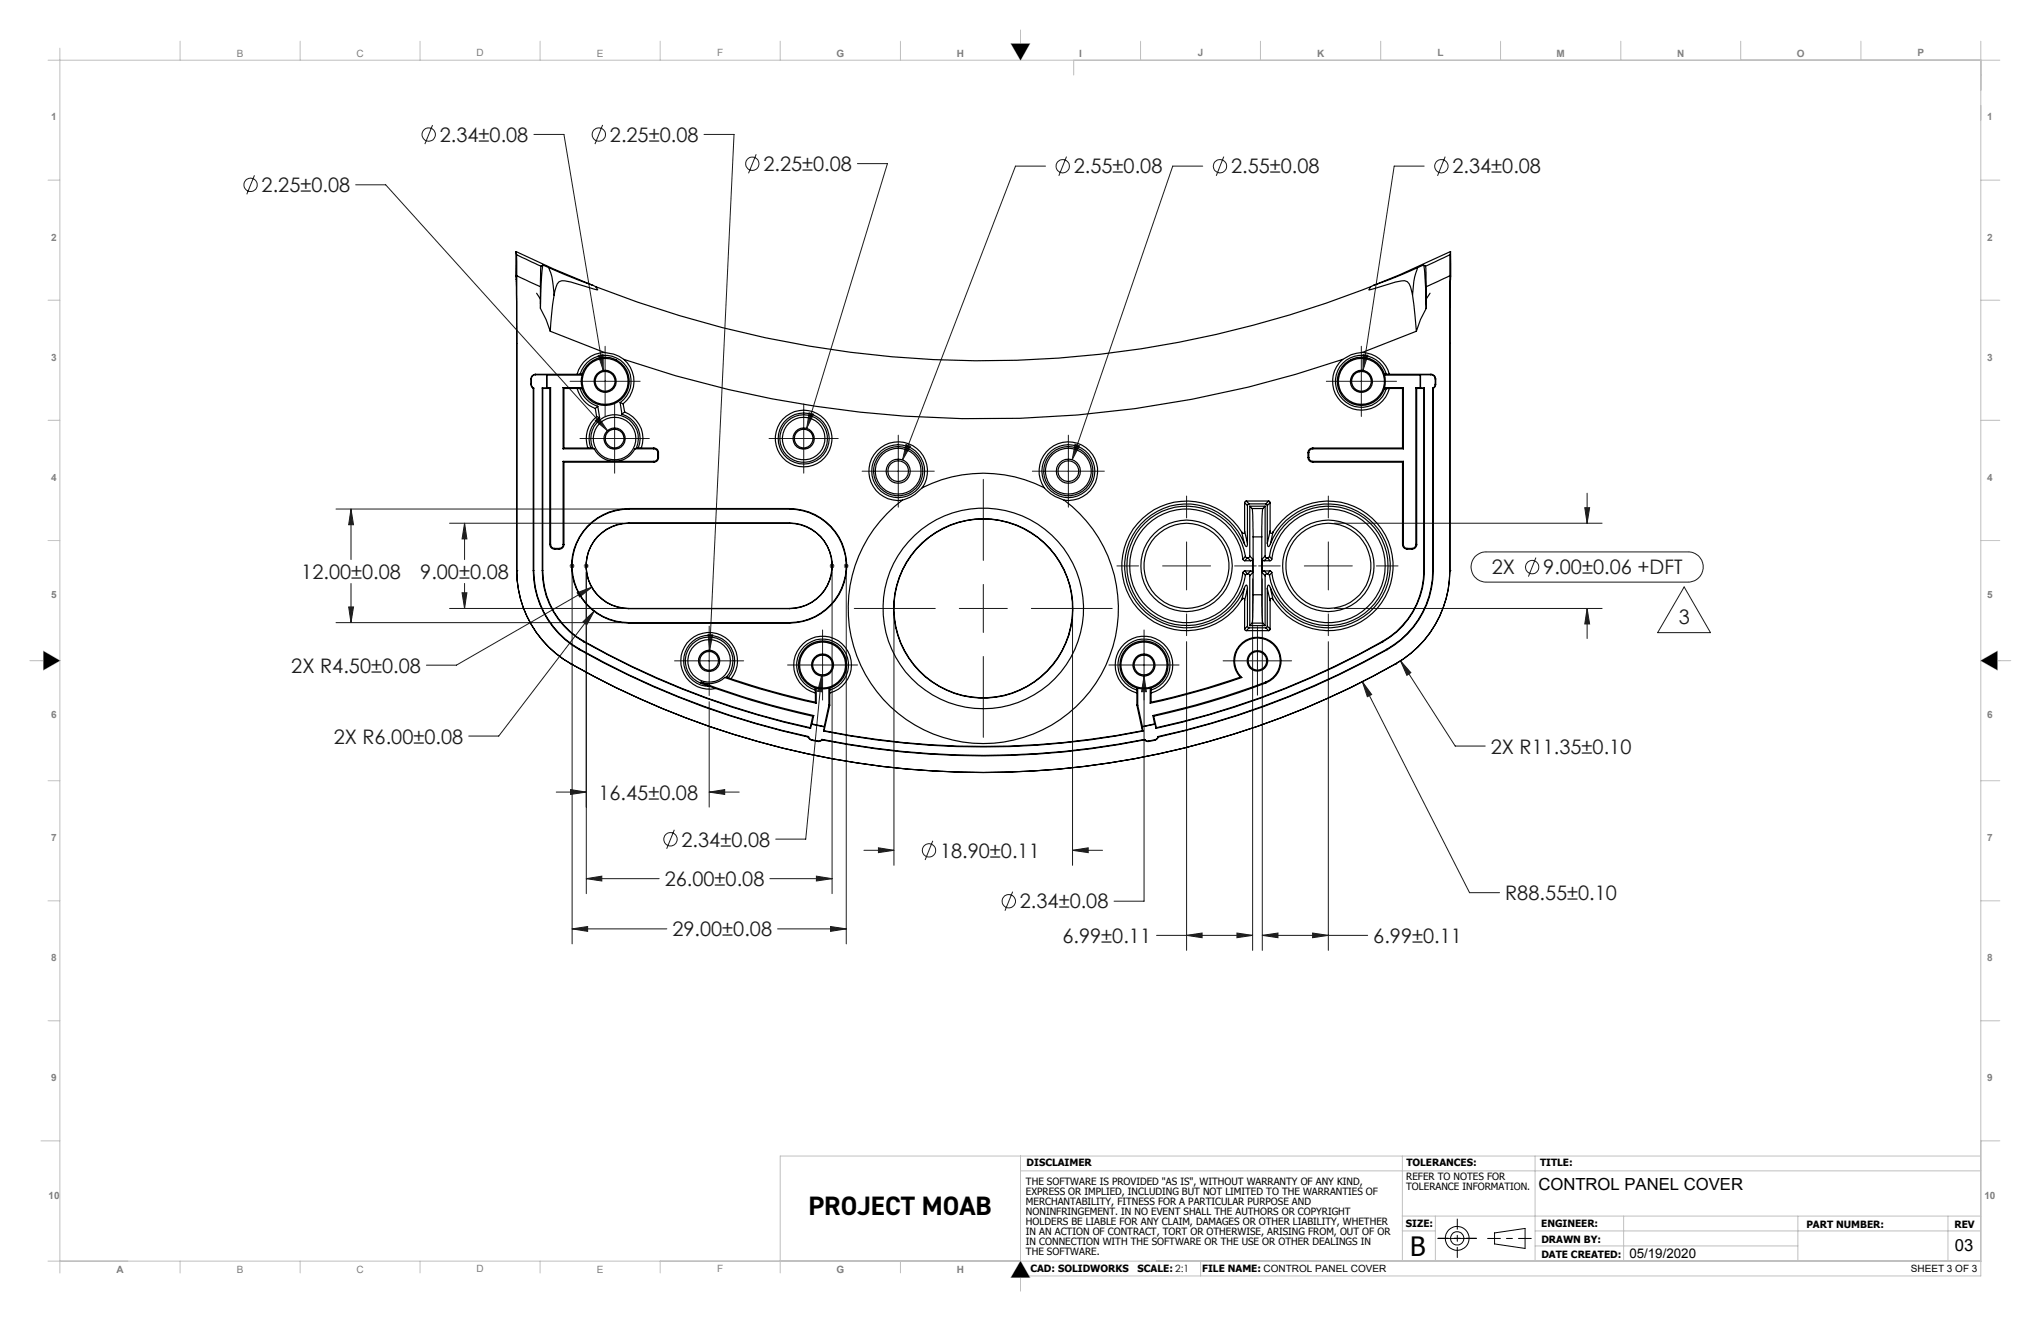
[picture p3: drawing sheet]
<svg xmlns="http://www.w3.org/2000/svg" width="432mm" height="279mm" viewBox="0 0 432 279" stroke-linecap="round" stroke-linejoin="round" font-family="sans-serif">
<g fill="none" stroke="#000" stroke-width=".21">
<path d="M304.2 261.9h8.1M316.2 260.8l6.5-1v4.3l-6.5-1z"/>
<circle cx="308.3" cy="261.9" r="2.52"/>
<circle cx="308.3" cy="261.9" r="1.41"/>
</g>
<g fill="none" stroke="#191924" stroke-width=".21">
<path d="M53.8 37.1l-1.6 4M75.2 39.1h6.4l46.9 52M91.5 26.5l-1.6 4M113 28.4h6.3l8.3 50M127.5 26.4l-1.6 4.1M148.9 28.4h6.4l-5.2 109.1M160 32.6l-1.6 4.1M181.4 34.6h6.3l-17 56M221.2 35.1h-6.4l-23.8 62.2M225.6 33.1l-1.6 4.1M254.5 35.1h-6.4l-21.3 62.1M258.9 33.1l-1.6 4.1"/>
<path d="M301.3 35.1h-6.3l-6.6 43.3M305.8 33.1l-1.7 4.1M126.6 75.2l1-.2v3.4zM128 73.2v14.9M288 73.2v14.9M288.4 75l1 .1-1 3.3zM120.6 80.6h14.8M122.7 92.7h14.7M125.9 89l.8-.7 1.8 2.8zM130 85.4v14.7M162.7 92.7h14.6M170 85.4v14.7"/>
<path d="M171.2 87.3l.9 .3-1.4 3zM182.4 99.7h15.3M190 92v15.3M191.7 94l.9 .4-1.6 2.9zM218.4 99.7h15.2M226 92v15.3M227.4 93.9l1 .4-1.6 2.9zM280.6 80.6h14.9M71.1 107.7h60.7M74.3 107.7l.5 3.3h-1zM74.3 107.7v10.7M95.1 110.7h36.7"/>
<path d="M98.3 110.7l.5 3.3h-1zM98.3 110.7v7.7M120.5 119.7h1M120.7 119.3l.7 .8M121 119.2v1M121.4 119.3l-.7 .8M123.5 119.7h1M123.7 119.3l.7 .8M124 119.2v1M124.4 119.3l-.7 .8M175.5 119.7h1M175.7 119.3l.7 .8"/>
<path d="M176 119.2v1M176.4 119.3l-.7 .8M178.5 119.7h1M178.7 119.3l.7 .8M179 119.2v1M179.4 119.3l-.7 .8M208 101.4v17.1M236.3 119.7h4.6M246 119.7h10.1M251 104.9v4.6M251 114.6v10.2M261.2 119.7h4.6"/>
<path d="M266.3 119.7h4.6M275.9 119.7h10.2M281 104.9v4.6M281 114.6v10.2M282.3 110.7h56.6M291.2 119.7h4.6M312.1 117.7l.4-.3a2.92 2.92 0 0 1 1.9-.7h42.8a3.2 3.2 0 0 1 3.1 3.2 3.2 3.2 0 0 1-3.1 3.2h-42.8a3.2 3.2 0 0 1-2.9-1.9 3.2 3.2 0 0 1 .6-3.5zM324.9 117.9l-1.5 4.1M335.3 107.4h1l-.5 3.3zM335.8 104.3v6.4M71.1 131.7h60.7M73.8 128.4h1l-.5 3.3z"/>
<path d="M74.3 123.4v8.3M95.1 128.7h36.7M97.8 125.4h1l-.5 3.3zM98.3 123.4v5.3M121 121v78.6M122.1 125.4l3.1-1.2-2.6 2.1zM123.3 131.5l2.4-2.3-1.6 3zM124 121v68M125.2 124.2l-28.6 16.5h-6.4M125.7 129.2l-20.2 26.5h-6.3M142.7 139.8h14.6M149.8 134.2l1 .1-.7 3.2z"/>
<path d="M150 132.4v14.7M174 133.2v14.9M176 121v68M179 121v78.6M180.7 128.7h17.2M189.1 130v53M203 128.7h10.1M208 123.6v10.2M208 138.9v17.1M218.2 128.7h17.1M226.9 130v53M242 133.2v57.4h-6.3"/>
<path d="M251 129.9v4.5M251 135.7v65.3M258.8 139.8h14.5M265 122.4v78.6M266 132.5v14.5M267.1 122.4v78.6M281 129.9v4.5M281 135.7v65.3M282.3 128.7h56.6M296.3 139.8l2.2 2.5-.9 .5zM296.3 139.8l11.6 18h6.3M335.8 128.7l.5 3.3h-1z"/>
<path d="M335.8 128.7v6.3M356.3 124.1l5.6 9.7h-11.2zM150 148.4v22.3M166.6 140.7h14.8M173.8 143l.2 3.3-1-.1zM173.8 143l-3.3 34.5h-6.4M234.6 140.7h14.8M242 143l.5 3.3h-1zM288.2 144.2l2 2.7-.9 .5zM288.2 144.2l22.7 44.6h6.4M117.7 167.5h6.3M120.7 167l3.3 .5-3.3 .5z"/>
<path d="M142.7 175.5l-1.7 4M150 167.5l3.3-.5v1zM150 167.5h6.4M182.8 179.8h6.3M185.8 179.3l3.3 .5-3.3 .5zM197.3 177.8l-1.6 4.1M226.9 179.8l3.3-.5v1zM226.9 179.8h6.4M121 196.5l3.3-.5v1zM121 196.5h20.1M124 185.8l3.3-.5v1zM124 185.8h15.5"/>
<path d="M162.9 185.8h13.1M164.5 196.5h14.5M172.7 185.3l3.3 .5-3.3 .5zM175.7 196l3.3 .5-3.3 .5zM214.2 188.6l-1.6 4M244.7 197.8h20.3M251 197.8l3.3-.5v1zM261.7 197.3l3.3 .5-3.3 .5zM267.1 197.8l3.3-.5v1zM267.1 197.8h22.2M277.7 197.3l3.3 .5-3.3 .5z"/>
<circle cx="53" cy="39.1" r="1.41"/>
<circle cx="90.7" cy="28.5" r="1.42"/>
<circle cx="126.7" cy="28.5" r="1.41"/>
<circle cx="159.2" cy="34.6" r="1.42"/>
<circle cx="224.8" cy="35.1" r="1.4"/>
<circle cx="258.1" cy="35.1" r="1.4"/>
<circle cx="304.9" cy="35.1" r="1.41"/>
<circle cx="324.1" cy="120" r="1.4"/>
<circle cx="141.8" cy="177.5" r="1.42"/>
<circle cx="196.5" cy="179.9" r="1.41"/>
<circle cx="213.4" cy="190.6" r="1.41"/>
</g>
<path d="M308.3 266v-8.2M312.4 261.9h-8.2" fill="none" stroke="#000" stroke-width=".21" stroke-dasharray="15.2 1.3 1.3 1.3" stroke-dashoffset="13.1"/>
<path d="M314.7 261.9h9.3" fill="none" stroke="#000" stroke-width=".21" stroke-dasharray="15.2 1.3 1.3 1.3" stroke-dashoffset="12.5"/>
<g fill="none" stroke="#c0c0c0" stroke-width=".21">
<path d="M10.2 12.7h412.9M12.7 10.2v259M38.1 8.7v4M63.5 8.7v4M88.9 8.7v4M114.3 8.7v4M139.7 8.7v4M165.1 8.7v4M190.5 8.7v4M213.9 9.2h4l-2 3.5zM215.9 6.3v6.4M227.2 12.7v3.2"/>
<path d="M241.3 8.7v4M266.7 8.7v4M292.1 8.7v4M317.5 8.7v4M342.9 8.7v4M368.3 8.7v4M393.7 8.7v4M419.1 8.7v261.2h-203.2M10.2 38.1h2.5M419.1 38.1h4M10.2 63.5h2.5M419.1 63.5h4"/>
<path d="M10.2 88.9h2.5M419.1 88.9h4M10.2 114.3h2.5M419.1 114.3h4M6.3 139.7h6.4M9.2 137.7l3.5 2-3.5 2zM419.1 139.7h6.3M419.1 139.7l3.5-2v4zM10.2 165.1h2.5M419.1 165.1h4M10.2 190.5h2.5M419.1 190.5h4"/>
<path d="M10.2 215.9h2.5M419.1 215.9h4M8.7 241.3h4M215.9 247.7h203.2M215.9 244.5v28.6M296.7 244.5v22.2M296.7 257.2h122.4M303.7 257.2v9.5M324.8 244.5v22.2M343.5 257.2v9.5M380.4 257.2v9.5M412.1 257.2v9.5"/>
<path d="M419.1 244.5h-254v24.7M419.1 241.3h4M10.2 266.7h408.9M38.1 266.7v2.5M63.5 266.7v2.5M88.9 266.7v2.5M114.3 266.7v2.5M139.7 266.7v2.5M190.5 266.7v2.5M215.9 266.7l2 3.5h-4zM254 266.7v3.2M296.7 260.4h7"/>
<path d="M324.8 263.5h55.6M324.8 260.4h94.3"/>
</g>
<path d="M215.9 9.2v3.5l2-3.5zM213.9 9.2l2 3.5v-3.5zM9.2 137.7v2h3.5zM9.2 139.7v2l3.5-2zM419.1 139.7h3.5v-2zM419.1 139.7l3.5 2v-2zM215.9 266.7v3.5h2zM215.9 266.7l-2 3.5h2z" fill-rule="evenodd" fill="#000"/>
<g fill="#191924">
<path d="M172.7 185.3l3.3 .5-3.3 .5zM124 185.8l3.3-.5v1zM121 196.5l3.3-.5v1zM175.7 196l3.3 .5-3.3 .5zM120.7 167l3.3 .5-3.3 .5zM150 167.5l3.3-.5v1z"/>
<path d="M335.3 107.4h1l-.5 3.3zM335.8 128.7l.5 3.3h-1zM261.7 197.3l3.3 .5-3.3 .5zM251 197.8l3.3-.5v1zM277.7 197.3l3.3 .5-3.3 .5zM267.1 197.8l3.3-.5v1zM171.2 87.3l-.5 3.3 1.4-3zM191.7 94l-.7 3.3 1.6-2.9zM288.4 75v3.4l1-3.3zM227.4 93.9l-.6 3.3 1.6-2.9zM126.6 75.2l1 3.2v-3.4zM125.9 89l2.6 2.1-1.8-2.8zM149.8 134.2l.3 3.3 .7-3.2zM173.8 143l-.8 3.2 1 .1zM242 143l-.5 3.3h1zM296.3 139.8l1.3 3 .9-.5zM98.3 110.7l.5 3.3h-1zM97.8 125.4h1l-.5 3.3zM74.3 107.7l.5 3.3h-1zM73.8 128.4h1l-.5 3.3zM288.2 144.2l1.1 3.2 .9-.5zM185.8 179.3l3.3 .5-3.3 .5zM226.9 179.8l3.3-.5v1zM122.1 125.4l.5 .9 2.6-2.1zM123.3 131.5l.8 .7 1.6-3z"/>
</g>
<g fill="none" stroke="#000" stroke-width=".25">
<path d="M109.1 53.2l.2 19.4M109.1 53.2l8.1 3.7 8.2 3.5M109.1 53.2l.2 .7M109.3 53.9v4.4M109.3 53.9l5.2 2.4M109.3 58.3l5 2.3M109.3 58.3v62.4M114.5 56.3l-.2 4.3M114.9 56.1a55.7 55.7 0 0 0-.6 9.1M114.9 56.1l-.4 .2M114.9 56.1l1.2 .5M116.1 56.6l.1 .4a12.7 12.7 0 0 1 1 5.4"/>
<path d="M116.1 56.6l9.3 3.8M299.9 56.6l-.4 1.1a17.1 17.1 0 0 0-.7 4.7M299.9 56.6l-4.7 2-4.6 1.8M301.2 56.1l.2 1.4 .3 7.7M301.2 56.1l-1.3 .5M301.2 56.1l.4 .2M301.6 56.3l.1 4.3M306.7 58.3l-5 2.3M306.7 58.3v62.4M306.8 53.9l-.1 4.4M306.8 53.9l-5.2 2.4M306.9 53.2l-.2 19.4"/>
<path d="M306.9 53.2l-10.7 4.9-5.6 2.3M306.9 53.2l-.1 .7M113.3 79.2a.96 .96 0 0 0-1 1M113.3 79.3a.85 .85 0 0 0-.9 .9M113.3 79.2h8.8M113.3 79.3h2.3M113.3 79.2v.1M113.5 62l.8 1.3M114.3 65.2l1.2 2.4 .9 2.5M114.3 60.6v4.6M115.6 79.3v2.8M115.6 79.3h.1"/>
<path d="M115.7 79.3h7.5M115.7 79.3v2.7M116.4 70.1l11.4 4.4M117.2 62.4l-.8 7.7M122.7 79.1a5.5 5.5 0 0 1 8.5-2.9 5.5 5.5 0 0 1 0 9M122.7 79.1h.5M122.7 79.1l-.6 .1M123.2 79.3a5 5 0 0 0 0 2.7M123.2 79.1v.2M123.2 79.1a5.1 5.1 0 0 1 7.8-2.6 5.1 5.1 0 0 1 0 8.3 5.1 5.1 0 0 1-7.8-2.6M125.4 60.4l.6 .2M126 60.6l.4 .7-2.8-.8a16.4 16.4 0 0 0-4.7-1.1l-.6 .2a5.3 5.3 0 0 0-1.1 2.8"/>
<path d="M126 60.6a222.2 222.2 0 0 0 164 0M127.8 74.5a6.3 6.3 0 0 0-5.7 4.7M127.8 74.5l2 .4 1.2 .5 1 .6M128.6 78.6h.1M130.2 76.1h.1M132 76a6.1 6.1 0 0 1-.2 9.4M132 76a236.3 236.3 0 0 0 152.1 0M284.1 76a6.1 6.1 0 0 0 .7 9.8 6.1 6.1 0 0 0 9.1-3.6M285.8 76.1h.1M287.4 78.6h.1M288.2 74.5a6.2 6.2 0 0 1 5.7 4.7M288.2 74.5l-2.4 .5-1.7 1"/>
<path d="M290 60.6l-.4 .7 2.9-.8a15.7 15.7 0 0 1 4.7-1.1 2.18 2.18 0 0 1 1.4 2.1l.2 .9M290.6 60.4l-.6 .2M292.9 79.3a5 5 0 0 1 0 2.7M292.9 79.1a5.1 5.1 0 0 0-7.9-2.6 5.1 5.1 0 0 0 0 8.3 5.1 5.1 0 0 0 7.9-2.6M292.9 79.1v.2M292.9 79.3h7.6M292.9 79.1h.4M293.3 79.1a5.5 5.5 0 0 0-8.5-2.9 5.5 5.5 0 0 0 0 8.9 5.5 5.5 0 0 0 8.5-2.9M293.3 79.1l.6 .1M293.9 79.2h8.8M298.8 62.4l.8 7.7M299.6 70.1l-11.4 4.4"/>
<path d="M300.5 79.3v2.7M300.5 79.3h2.2M300.5 79.3v2.8M300.5 79.3h.1M301.7 65.2l-1.2 2.4-.9 2.5M301.7 60.6v4.6M302.5 62l-.8 1.3M302.7 79.2a1.02 1.02 0 0 1 1 1M302.7 79.3a.9 .9 0 0 1 .9 .9M302.7 79.2v.1M112.3 81.3l.1 .4 .4 .5M112.3 80.2v1.1"/>
<path d="M112.3 81.3h.1M112.3 80.2h.1M112.4 81.3l.1 .4 .4 .4M112.4 80.2v1.1M112.8 82.2v38.5M112.9 82.1l-.1 .1M112.9 82.1v38.6M114.7 82.1h.9M114.7 82.1v38.6M114.7 82.1l.1 .1M114.8 82.2v38.5M114.8 82.2h1.5"/>
<path d="M115.7 82h.8M115.7 82l-.1 .1M116.3 82.2v32.9M116.5 82v33.1M116.5 82l-.2 .2M119.1 97.6h19.2M119.1 94.9h6.6M119.1 82h4.1M119.1 82v12.9M119.1 97.6v17.5M119.1 97.6l.2 .2M119.1 82l.2 .2"/>
<path d="M119.3 82.2h2.8M119.3 82.2v12.6M119.3 97.8v17.3M119.3 97.8h19M119.3 94.8h5.1M119.3 94.8l-.2 .1M122.1 82.2a6.3 6.3 0 0 0 3.8 4.2M122.1 82.2h.6M122.7 82.2a5.7 5.7 0 0 0 3.8 3.7M122.7 82.2h.5M123.2 82v.2M125 94.7h.4"/>
<path d="M125 94.7l-.6 .1M125.4 94.7a5 5 0 0 1 4.6-7 5 5 0 0 1 4.7 7M125.4 94.7l.3 .2M125.7 94.9a4.8 4.8 0 0 0 4.3 2.7 4.8 4.8 0 0 0 4.3-2.7M125.9 86.4l.3 1.7M126.2 88.1a6 6 0 0 0-1.8 6.7M126.2 88.1l.7 .3M126.5 85.9l.4 2.5M126.5 85.9l-.6 .5M126.9 88.4a5.4 5.4 0 0 0-1.9 6.3M131.2 85.2l.4 2.4M131.2 85.2l.6 .2"/>
<path d="M131.6 87.6a5.4 5.4 0 0 1 3.4 7.1M131.8 85.4l.4 1.7M132.2 87.1a6 6 0 0 1 3.5 7.7M132.2 87.1l-.6 .5M134.3 94.9h4M134.7 94.7l-.4 .2M134.7 94.7h.3M135 94.7l.7 .1M135.7 94.8h2.6M138.3 94.8a.96 .96 0 0 1 1 .9M138.3 94.9a.78 .78 0 0 1 .8 .8M138.3 94.8v.1"/>
<path d="M138.3 97.6v.2M139.1 96.8a.78 .78 0 0 1-.8 .8M139.1 95.7v1.1M139.1 95.7h.2M139.1 96.8h.2M139.3 96.8a.96 .96 0 0 1-1 1M139.3 95.7v1.1M171.5 88h.1M276.7 96.8a.97 .97 0 0 0 1 1M276.7 95.7v1.1M276.7 95.7h.2M276.7 96.8h.2"/>
<path d="M276.9 96.8a.84 .84 0 0 0 .8 .8M276.9 95.7v1.1M277.7 94.8a.97 .97 0 0 0-1 .9M277.7 94.9a.84 .84 0 0 0-.8 .8M277.7 97.8h19M277.7 94.8h19M277.7 97.6h19.2M277.7 94.9h19.2M277.7 94.8v.1M277.7 97.6v.2M292.9 82v.2M292.9 82h4"/>
<path d="M292.9 82.2h.4M293.9 82.2h2.8M293.9 82.2h-.6M296.7 82.2v12.6M296.7 97.8v17.3M296.7 94.8l.2 .1M296.9 82v12.9M296.9 97.6v17.5M296.9 97.6l-.2 .2M296.9 82l-.2 .2M299.5 82h1M299.5 82v33.1"/>
<path d="M299.5 82l.2 .2M299.7 82.2h1.5M299.7 82.2v32.9M300.5 82v.1M300.5 82.1h.8M301.2 82.2v38.5M301.3 82.1v38.6M301.3 82.1l-.1 .1M303.1 82.1l.1 .1M303.1 82.1v38.6M303.2 82.2v38.5M303.6 81.3l-.1 .5-.4 .3"/>
<path d="M303.6 80.2v1.1M303.6 81.3h.1M303.6 80.2h.1M303.7 81.3l-.2 .6-.3 .3M303.7 80.2v1.1M116.3 115.1a1.09 1.09 0 0 0 1 1.1M116.3 115.1h.2M116.5 115.1a.84 .84 0 0 0 .8 .9M117.3 116.2h1M117.3 116h1M117.3 116v.2M118.3 116v.2"/>
<path d="M119.1 115.1a.79 .79 0 0 1-.8 .9M119.1 115.1h.2M119.3 115.1a1.02 1.02 0 0 1-1 1.1M133 107.6a12.1 12.1 0 0 0-12.1 12.1 12.1 12.1 0 0 0 12.1 12.1M133 107.7a12 12 0 0 0-12 12 12 12 0 0 0 12 12M133 110.6a9 9 0 0 0-9 9.1 9 9 0 0 0 9 9M133 110.7a9 9 0 0 0-9 9 9 9 0 0 0 9 9M133 107.6h34M133 107.6v.1M133 110.6v.1M133 107.7h34M133 110.6h34"/>
<path d="M167 107.6a12.1 12.1 0 0 1 12.1 12.1 12.1 12.1 0 0 1-12.1 12.1M167 107.7a12 12 0 0 1 12 12 12 12 0 0 1-12 12M167 110.6a9 9 0 0 1 9.1 9.1 9 9 0 0 1-9.1 9M167 110.7a9 9 0 0 1 9 9 9 9 0 0 1-9 9M167 107.6v.1M167 110.6v.1M190.9 105.8a28.6 28.6 0 0 0-4 42.1 28.6 28.6 0 0 0 42.3 0 28.6 28.6 0 0 0-4.1-42.1M195.1 103.2a28.6 28.6 0 0 1 25.8 0M195.1 103.2a6.2 6.2 0 0 0-3-9.4 6.2 6.2 0 0 0-8.3 5.2 6.2 6.2 0 0 0 7.1 6.8M195.1 103.2a8.2 8.2 0 0 1-4.2 2.6M220.9 103.2a6.2 6.2 0 0 1 3-9.4 6.2 6.2 0 0 1 8.3 5.2 6.2 6.2 0 0 1-7.1 6.8M220.9 103.2a8.2 8.2 0 0 0 4.2 2.6"/>
<path d="M262.7 112.5a13.7 13.7 0 0 0-20.6-3.2 13.7 13.7 0 0 0 0 20.8 13.7 13.7 0 0 0 20.6-3.2M262.7 112.5l.6 2.5M263 118.3l.3 .3M263 118.3a12 12 0 0 0-18.4-8.8 12 12 0 0 0 0 20.3 12 12 0 0 0 18.4-8.7M263.3 115a13.1 13.1 0 0 0-20.1-5.8 13.1 13.1 0 0 0 0 21 13.1 13.1 0 0 0 20.1-5.8M263.3 112.3l-.2 .5-.4-.3M263.3 106.3v6M263.3 112.3l.6 2.6M263.3 106.3l.6 .6M263.3 118.6h1.3M263.5 117.7a12.6 12.6 0 0 0-19.4-8.6 12.6 12.6 0 0 0 0 21.2 12.6 12.6 0 0 0 19.4-8.6M263.5 117.7l-.5 .6"/>
<path d="M263.5 117.7l.4 .3M263.7 106l-.4 .3M263.7 106h4.7M263.7 106l.6 .6M263.9 118l-.6 .6M263.9 118h.1M263.9 114.9l-.1 .7-.3-.1-.2-.5M263.9 106.9v8M264 118l.6 .6M264.3 106.6l-.4 .3M264.3 106.6h3.5M264.4 117.6l-.2 .3-.2 .1"/>
<path d="M264.4 107.1v10.5M264.4 117.6l.6 .6M264.4 107.1l.5 .5M264.4 107.1h3.3M264.9 107.6l.2 6M264.9 107.6h2.3M265 118.2l-.2 .3-.2 .1M265 118.2v2.9M265.1 113.6v12.2M265.1 113.6h1.8M266.9 113.6v12.2M267.1 118.2l.1 .3 .2 .1"/>
<path d="M267.1 118.2v2.9M267.2 107.6l-.3 6M267.4 118.6h1.3M267.7 117.6l.1 .3 .2 .1M267.7 107.1v10.5M267.7 117.6l-.6 .6M267.7 107.1l-.5 .5M267.8 106.6h.2l.1 .3M268 118l-.6 .6M268 118h.1M268.1 114.9l.2 .7a.51 .51 0 0 0 .5-.6M268.1 106.9v8"/>
<path d="M268.1 118l.6 .6M268.4 106h.2l.1 .3M268.4 106l-.6 .6M268.6 117.7l.5 .6M268.6 117.7a12.6 12.6 0 0 1 19.3-8.6 12.6 12.6 0 0 1 0 21.2 12.6 12.6 0 0 1-19.3-8.6M268.6 117.7l-.5 .3M268.7 112.3l.2 .5 .4-.3M268.7 106.3v6M268.7 112.3l-.6 2.6M268.7 106.3l-.6 .6M268.8 115a13.1 13.1 0 0 1 20.1-5.8 13.1 13.1 0 0 1 0 21 13.1 13.1 0 0 1-20.1-5.8M269.1 118.3l-.1 .2-.3 .1"/>
<path d="M269.1 118.3a12 12 0 0 1 18.3-8.8 12 12 0 0 1 0 20.4 12 12 0 0 1-18.3-8.8M269.3 112.5a13.7 13.7 0 0 1 20.6-3.2 13.7 13.7 0 0 1 0 20.8 13.7 13.7 0 0 1-20.6-3.2M269.3 112.5l-.5 2.5M296.7 115.1a1.02 1.02 0 0 0 1 1.1M296.7 115.1h.2M296.9 115.1a.84 .84 0 0 0 .8 .9M297.7 116.2h1M297.7 116h1M297.7 116v.2M298.7 116v.2M299.5 115.1a.84 .84 0 0 1-.8 .9M299.5 115.1h.2"/>
<path d="M299.7 115.1a1.02 1.02 0 0 1-1 1.1M109.3 120.7a22.8 22.8 0 0 0 11.6 19.7M109.3 120.7h.1M109.3 120.7a22.6 22.6 0 0 0 11.6 19.7M112.8 120.7a19.3 19.3 0 0 0 9.8 16.7M112.8 120.7h.1M112.9 120.7a19 19 0 0 0 9.7 16.6M114.7 120.7a17.4 17.4 0 0 0 8.8 15M114.7 120.7h.1M114.8 120.7a17.1 17.1 0 0 0 8.7 14.9M122.6 137.4a175.3 175.3 0 0 0 48.4 18.5M122.6 137.3a173.3 173.3 0 0 0 48.5 18.5"/>
<path d="M122.6 137.3v.1M123.5 135.7a172 172 0 0 0 48 18.4M123.5 135.6a170.4 170.4 0 0 0 47.9 18.3M123.5 135.6v.1M133 131.8h34M133 128.7h.1M133 131.7v.1M133 131.7h34M133 128.7h34M167 128.7h.1M167 131.7v.1M262.7 126.9l.4-.4 .2 .5"/>
<path d="M263 121.1l.5 .6M263.3 124.4l-.6 2.5M263.3 124.4a.43 .43 0 0 1 .5-.6l.1 .7M263.3 133l.4 .4M263.3 127v6M263.3 120.8l-.3 .3M263.3 120.8l.6 .6M263.3 120.8h1.3M263.7 133.4h4.7M263.9 121.4l-.4 .3M263.9 121.4h.1M263.9 132.4l.4 .4"/>
<path d="M263.9 124.5v7.9M263.9 124.5l-.6 2.5M263.9 132.4l-.6 .6M264 121.4h.2l.2 .4M264.3 132.8h3.5M264.3 132.8l-.6 .6M264.4 121.8v10.5M264.4 132.3h3.3M264.6 120.8h.2l.2 .3M264.6 120.8l-.6 .6M264.9 131.8l-.5 .5M264.9 131.8h2.3"/>
<path d="M265 121.1l-.6 .7M265.1 125.8l-.2 6M265.1 125.8h1.8M266.9 125.8l.3 6M267.1 121.1l.6 .7M267.2 131.8l.5 .5M267.4 120.8l-.2 .1-.1 .2M267.4 120.8h1.3M267.4 120.8l.6 .6M267.7 121.8v10.5M267.8 132.8l.6 .6M268 121.4l-.3 .1v.3"/>
<path d="M268 121.4h.1M268.1 132.4l-.1 .3-.2 .1M268.1 124.5v7.9M268.1 124.5l.6 2.5M268.1 132.4l.6 .6M268.1 121.4l.5 .3M268.7 120.8l.3 .1 .1 .2M268.7 120.8l-.6 .6M268.7 133l-.1 .3-.2 .1M268.7 127v6M268.8 124.4l.5 2.5M268.8 124.4l-.2-.5-.3-.1-.2 .7"/>
<path d="M269.1 121.1l-.5 .6M269.3 126.9l-.4-.4-.2 .5M292.5 135.6a169.5 169.5 0 0 1-47.8 18.3M292.5 135.6l.1 .1M292.6 135.7a171.7 171.7 0 0 1-48.1 18.4M293.4 137.3a173 173 0 0 1-48.4 18.5M293.4 137.3l.1 .1M293.5 137.4a175.3 175.3 0 0 1-48.4 18.5M301.2 120.7a17.2 17.2 0 0 1-8.7 14.9M301.2 120.7h.1M301.3 120.7a17.4 17.4 0 0 1-8.7 15M303.1 120.7a19.1 19.1 0 0 1-9.7 16.6"/>
<path d="M303.1 120.7h.1M303.2 120.7a19.2 19.2 0 0 1-9.7 16.7M306.7 120.7a22.8 22.8 0 0 1-11.5 19.7M306.7 120.7h.1M120.9 140.4a177.2 177.2 0 0 0 174.3 0M120.9 140.4a176.9 176.9 0 0 0 174.3 0M120.9 140.4h.1M148.2 144.5l1.9 .7M148.3 144.3a173.6 173.6 0 0 0 23.9 7M148.3 144.3l-.1 .2M150.1 145.2l1.3 .4M151.4 145.6a175.7 175.7 0 0 0 20.5 5.9"/>
<path d="M153.3 143.3a4.9 4.9 0 0 1-5 1M153.3 143.3a177 177 0 0 0 19.4 5.4M153.7 143.2a5 5 0 0 0-.8-7.5 5 5 0 0 0-7.4 1.7 5 5 0 0 0 2.7 7.1M153.7 143.2l.4 .1M153.7 143.2l-.4 .1M154.1 143.3a5.4 5.4 0 0 0-1.6-8.3 5.4 5.4 0 0 0-7.7 3.5 5.4 5.4 0 0 0 5.3 6.7M154.1 143.3l.6 .3M154.7 143.6a173.4 173.4 0 0 0 17.8 4.9M154.7 143.6a6 6 0 0 0-2.5-9.4 6 6 0 0 0-8.2 5.2 6 6 0 0 0 7.4 6.2M171 155.9l.3 .4 .4 .3M171.1 155.8l.3 .5 .4 .2M171.1 155.8l-.1 .1"/>
<path d="M171.4 153.9l.1 .2M171.7 153.2l2.7 .5M171.7 153.2l-.2 .9M171.7 156.6l1.3 .2M171.8 156.5l1.2 .2M171.8 153.1l2.6 .6M171.8 153.1l-.1 .1M171.8 156.5l-.1 .1M171.9 151.5l-.5 2.4M172.2 151.3l-.4 1.8M172.2 151.3l-.3 .2M172.5 145.5h.2"/>
<path d="M172.5 145.5a5.1 5.1 0 0 1-2.6-7.8 5.1 5.1 0 0 1 8.2 0 5.1 5.1 0 0 1-2.6 7.8M172.5 145.9a5.5 5.5 0 0 1-3-8.4 5.5 5.5 0 0 1 9 0 5.5 5.5 0 0 1-3 8.4M172.5 145.9v.7M172.5 145.5v.4M172.5 146.6a6.1 6.1 0 0 1-3.5-9.4 6.1 6.1 0 0 1 10 0 6.1 6.1 0 0 1-3.5 9.4M172.5 146.6v1.9M172.5 148.5l.2 .2M172.7 145.5a5.2 5.2 0 0 0 2.7 0M172.7 145.5v3.2M173 156.7v.1M173.9 156.4a173.9 173.9 0 0 0 68.3 0M173.9 156.4l-.3 .2-.6 .1"/>
<path d="M173.9 156.4v.1M173.9 156.5l-.3 .2-.6 .1M173.9 156.5a173.3 173.3 0 0 0 68.2 0M174.2 154.6a172.1 172.1 0 0 0 67.6 0M174.3 154.6a172.6 172.6 0 0 0 67.4 0M174.3 154.6h-.1M174.4 153.7h.1M174.4 153.7l-.2 .9M175.4 145.5h.1M175.4 145.5v3.7M175.4 149.2l-1 4.5M175.4 149.2h.1"/>
<path d="M175.5 149.2l-1.2 5.4M175.5 145.5v3.7M240.5 145.5h.2M240.5 145.5a5.1 5.1 0 0 1-2.6-7.8 5.1 5.1 0 0 1 8.3 0 5.1 5.1 0 0 1-2.6 7.8M240.5 145.9a5.5 5.5 0 0 1-3-8.4 5.5 5.5 0 0 1 9 0 5.5 5.5 0 0 1-2.9 8.4M240.5 145.9v.7M240.5 145.5v.4M240.5 146.6a6.1 6.1 0 0 1-3.5-9.4 6.1 6.1 0 0 1 10 0 6.1 6.1 0 0 1-3.5 9.4M240.5 146.6v2.6M240.5 149.2l1.2 5.4M240.5 149.2h.2M240.7 145.5a5 5 0 0 0 2.6 0"/>
<path d="M240.7 149.2l1 4.5M240.7 145.5v3.7M241.6 153.7l.2 .9M241.7 154.6h.1M241.7 153.7h-.1M242.1 156.5l.3 .2 .7 .1M242.2 156.4l.3 .2 .6 .1M242.2 156.4l-.1 .1M243.1 156.7v.1M243.3 145.5h.3M243.3 145.5v3.2M243.5 146.6v1.9"/>
<path d="M243.5 148.5l-.2 .2M243.6 145.5v.4M243.6 145.9l-.1 .7M243.9 151.3l.4 1.8M243.9 151.3l.2 .2M244.1 151.5l.6 2.4M244.3 153.1l-2.6 .6M244.3 153.1l.1 .1M244.3 156.5l-1.2 .2M244.3 156.5v.1M244.3 156.6l-1.2 .2M244.4 153.2l-2.8 .5"/>
<path d="M244.4 153.2l.1 .9M244.7 153.9l-.2 .2M245 155.8l-.2 .3-.5 .4M245 155.8l.1 .1M245.1 155.9l-.3 .4-.5 .3M262.4 143.2a5 5 0 0 1 .7-7.5 5 5 0 0 1 7.3 1.7 5 5 0 0 1-2.6 7.1M262.4 143.2a162.6 162.6 0 0 1-18.9 5.3M262.4 143.2l.3 .1M262.7 143.3a171.3 171.3 0 0 1-19.4 5.4M262.7 143.3a4.8 4.8 0 0 1 .3-7.3 4.8 4.8 0 0 1 7.2 1.4 4.8 4.8 0 0 1-2.5 6.9M267.7 144.3a175.1 175.1 0 0 1-23.8 7M267.7 144.3l.1 .2"/>
<path d="M267.8 144.5a165.3 165.3 0 0 1-23.7 7M295.2 140.4h.1"/>
<circle cx="128" cy="80.7" r="2.09"/>
<circle cx="128" cy="80.7" r="4.9"/>
<circle cx="128" cy="80.7" r="2.34"/>
<circle cx="130" cy="92.8" r="4.5"/>
<circle cx="130" cy="92.7" r="1.98"/>
<circle cx="130" cy="92.8" r="2.24"/>
<circle cx="170" cy="92.7" r="1.98"/>
<circle cx="170" cy="92.8" r="4.5"/>
<circle cx="170" cy="92.8" r="5.4"/>
<circle cx="170" cy="92.7" r="6"/>
<circle cx="170" cy="92.8" r="5"/>
<circle cx="170" cy="92.8" r="2.24"/>
<circle cx="190" cy="99.7" r="2.19"/>
<circle cx="190" cy="99.7" r="2.54"/>
<circle cx="190" cy="99.6" r="5.6"/>
<circle cx="190" cy="99.6" r="5.2"/>
<circle cx="190" cy="99.6" r="4.8"/>
<circle cx="226" cy="99.6" r="4.9"/>
<circle cx="226" cy="99.6" r="5.2"/>
<circle cx="226" cy="99.7" r="2.2"/>
<circle cx="226" cy="99.6" r="5.6"/>
<circle cx="226" cy="99.7" r="2.55"/>
<circle cx="288" cy="80.7" r="2.35"/>
<circle cx="288" cy="80.6" r="2.08"/>
<circle cx="288" cy="80.7" r="4.9"/>
<circle cx="251" cy="119.7" r="9.7"/>
<circle cx="251" cy="119.7" r="9"/>
<circle cx="281" cy="119.7" r="9.7"/>
<circle cx="281" cy="119.7" r="9"/>
<circle cx="150" cy="139.8" r="1.98"/>
<circle cx="150" cy="139.8" r="4.5"/>
<circle cx="150" cy="139.8" r="2.25"/>
<circle cx="208" cy="128.7" r="21.2"/>
<circle cx="208" cy="128.7" r="19"/>
<circle cx="208" cy="128.7" r="18.9"/>
<circle cx="266" cy="139.8" r="2.18"/>
<circle cx="266" cy="139.8" r="1.97"/>
<circle cx="174" cy="140.7" r="2.09"/>
<circle cx="174" cy="140.6" r="4.9"/>
<circle cx="174" cy="140.7" r="2.33"/>
<circle cx="242" cy="140.7" r="2.34"/>
<circle cx="242" cy="140.7" r="2.08"/>
<circle cx="242" cy="140.6" r="4.9"/>
</g>
<g font-size="5.6">
<text x="171.1" y="257">PROJECT MOAB</text>
<text x="298.3" y="265.6">B</text>
</g>
<g font-size="4.2" fill="#191924">
<text x="93" y="30">2.34±0.08</text>
<text x="129" y="30">2.25±0.08</text>
<text x="55.4" y="40.6">2.25±0.08</text>
<text x="161.5" y="36.2">2.25±0.08</text>
<text x="227.2" y="36.7">2.55±0.08</text>
<text x="260.5" y="36.7">2.55±0.08</text>
<text x="307.3" y="36.7">2.34±0.08</text>
<text x="63.7" y="122.5">12.00±0.08</text>
<text x="88.9" y="122.5">9.00±0.08</text>
<text x="315.6" y="121.5">2X</text>
<text x="326.5" y="121.5">9.00±0.06 +DFT</text>
<text x="355.2" y="132">3</text>
<text x="61.6" y="142.3">2X R4.50±0.08</text>
<text x="70.6" y="157.3">2X R6.00±0.08</text>
<text x="315.4" y="159.4">2X R11.35±0.10</text>
<text x="126.6" y="169.1">16.45±0.08</text>
<text x="144.2" y="179">2.34±0.08</text>
<text x="198.9" y="181.4">18.90±0.11</text>
<text x="140.6" y="187.4">26.00±0.08</text>
<text x="318.4" y="190.4">R88.55±0.10</text>
<text x="215.8" y="192.1">2.34±0.08</text>
<text x="142.3" y="198.1">29.00±0.08</text>
<text x="224.8" y="199.4">6.99±0.11</text>
<text x="290.5" y="199.4">6.99±0.11</text>
</g>
<g font-size="3.5">
<text x="325.5" y="251.7">CONTROL PANEL COVER</text>
<text x="413.6" y="264.7">03</text>
</g>
<text font-size="2.8" x="344.7" y="266">05/19/2020</text>
<g font-size="2.1" fill="#808080">
<text x="100.8" y="11.9">D</text>
<text x="151.8" y="11.8">F</text>
<text x="177" y="12">G</text>
<text x="202.4" y="12">H</text>
<text x="253.4" y="11.9">J</text>
<text x="304.2" y="11.8">L</text>
<text x="329.3" y="12">M</text>
<text x="354.8" y="12">N</text>
<text x="405.7" y="11.9">P</text>
<text x="50.1" y="12">B</text>
<text x="75.4" y="12">C</text>
<text x="126.3" y="12">E</text>
<text x="228.3" y="12">I</text>
<text x="278.6" y="12">K</text>
<text x="380.2" y="12">O</text>
<text x="10.8" y="25.5">1</text>
<text x="420.4" y="25.5">1</text>
<text x="10.8" y="50.9">2</text>
<text x="420.4" y="50.9">2</text>
<text x="10.8" y="76.3">3</text>
<text x="420.4" y="76.3">3</text>
<text x="10.8" y="101.7">4</text>
<text x="420.4" y="101.7">4</text>
<text x="10.8" y="126.5">5</text>
<text x="420.4" y="126.5">5</text>
<text x="10.8" y="151.9">6</text>
<text x="420.4" y="151.9">6</text>
<text x="10.8" y="177.9">7</text>
<text x="420.4" y="177.9">7</text>
<text x="10.8" y="203.2">8</text>
<text x="420.4" y="203.3">8</text>
<text x="10.8" y="228.7">9</text>
<text x="420.4" y="228.7">9</text>
<text x="10.3" y="253.5">10</text>
<text x="419.8" y="253.5">10</text>
<text x="24.6" y="269.2">A</text>
<text x="50.1" y="269.2">B</text>
<text x="75.4" y="269.2">C</text>
<text x="100.8" y="269.1">D</text>
<text x="126.3" y="269.2">E</text>
<text x="151.8" y="269">F</text>
<text x="177" y="269.2">G</text>
<text x="202.4" y="269.2">H</text>
</g>
<g font-size="2.1">
<text x="217.1" y="250.5">THE SOFTWARE IS PROVIDED &quot;AS IS&quot;, WITHOUT WARRANTY OF ANY KIND,</text>
<text x="217.2" y="246.7">DISCLAIMER</text>
<text x="297.5" y="249.6">REFER TO NOTES FOR</text>
<text x="297.5" y="251.7">TOLERANCE INFORMATION.</text>
<text x="297.5" y="246.7">TOLERANCES:</text>
<text x="325.8" y="246.7">TITLE:</text>
<text x="217.1" y="252.6">EXPRESS OR IMPLIED, INCLUDING BUT NOT LIMITED TO THE WARRANTIES OF</text>
<text x="217.1" y="254.8">MERCHANTABILITY, FITNESS FOR A PARTICULAR PURPOSE AND</text>
<text x="217.1" y="256.9">NONINFRINGEMENT. IN NO EVENT SHALL THE AUTHORS OR COPYRIGHT</text>
<text x="217.1" y="259">HOLDERS BE LIABLE FOR ANY CLAIM, DAMAGES OR OTHER LIABILITY, WHETHER</text>
<text x="217.1" y="261.1">IN AN ACTION OF CONTRACT, TORT OR OTHERWISE, ARISING FROM, OUT OF OR</text>
<text x="217.1" y="263.2">IN CONNECTION WITH THE SOFTWARE OR THE USE OR OTHER DEALINGS IN</text>
<text x="297.5" y="259.6">SIZE:</text>
<text x="326.1" y="259.6">ENGINEER:</text>
<text x="326.1" y="262.9">DRAWN BY:</text>
<text x="382.2" y="259.8">PART NUMBER:</text>
<text x="413.5" y="259.8">REV</text>
<text x="217.1" y="265.3">THE SOFTWARE.</text>
<text x="218" y="269">CAD: SOLIDWORKS</text>
<text x="240.7" y="269">SCALE: 2:1</text>
<text x="254.4" y="269">FILE NAME: CONTROL PANEL COVER</text>
<text x="326.1" y="266.1">DATE CREATED:</text>
<text x="404.3" y="269">SHEET 3 OF 3</text>
</g>
</svg>
